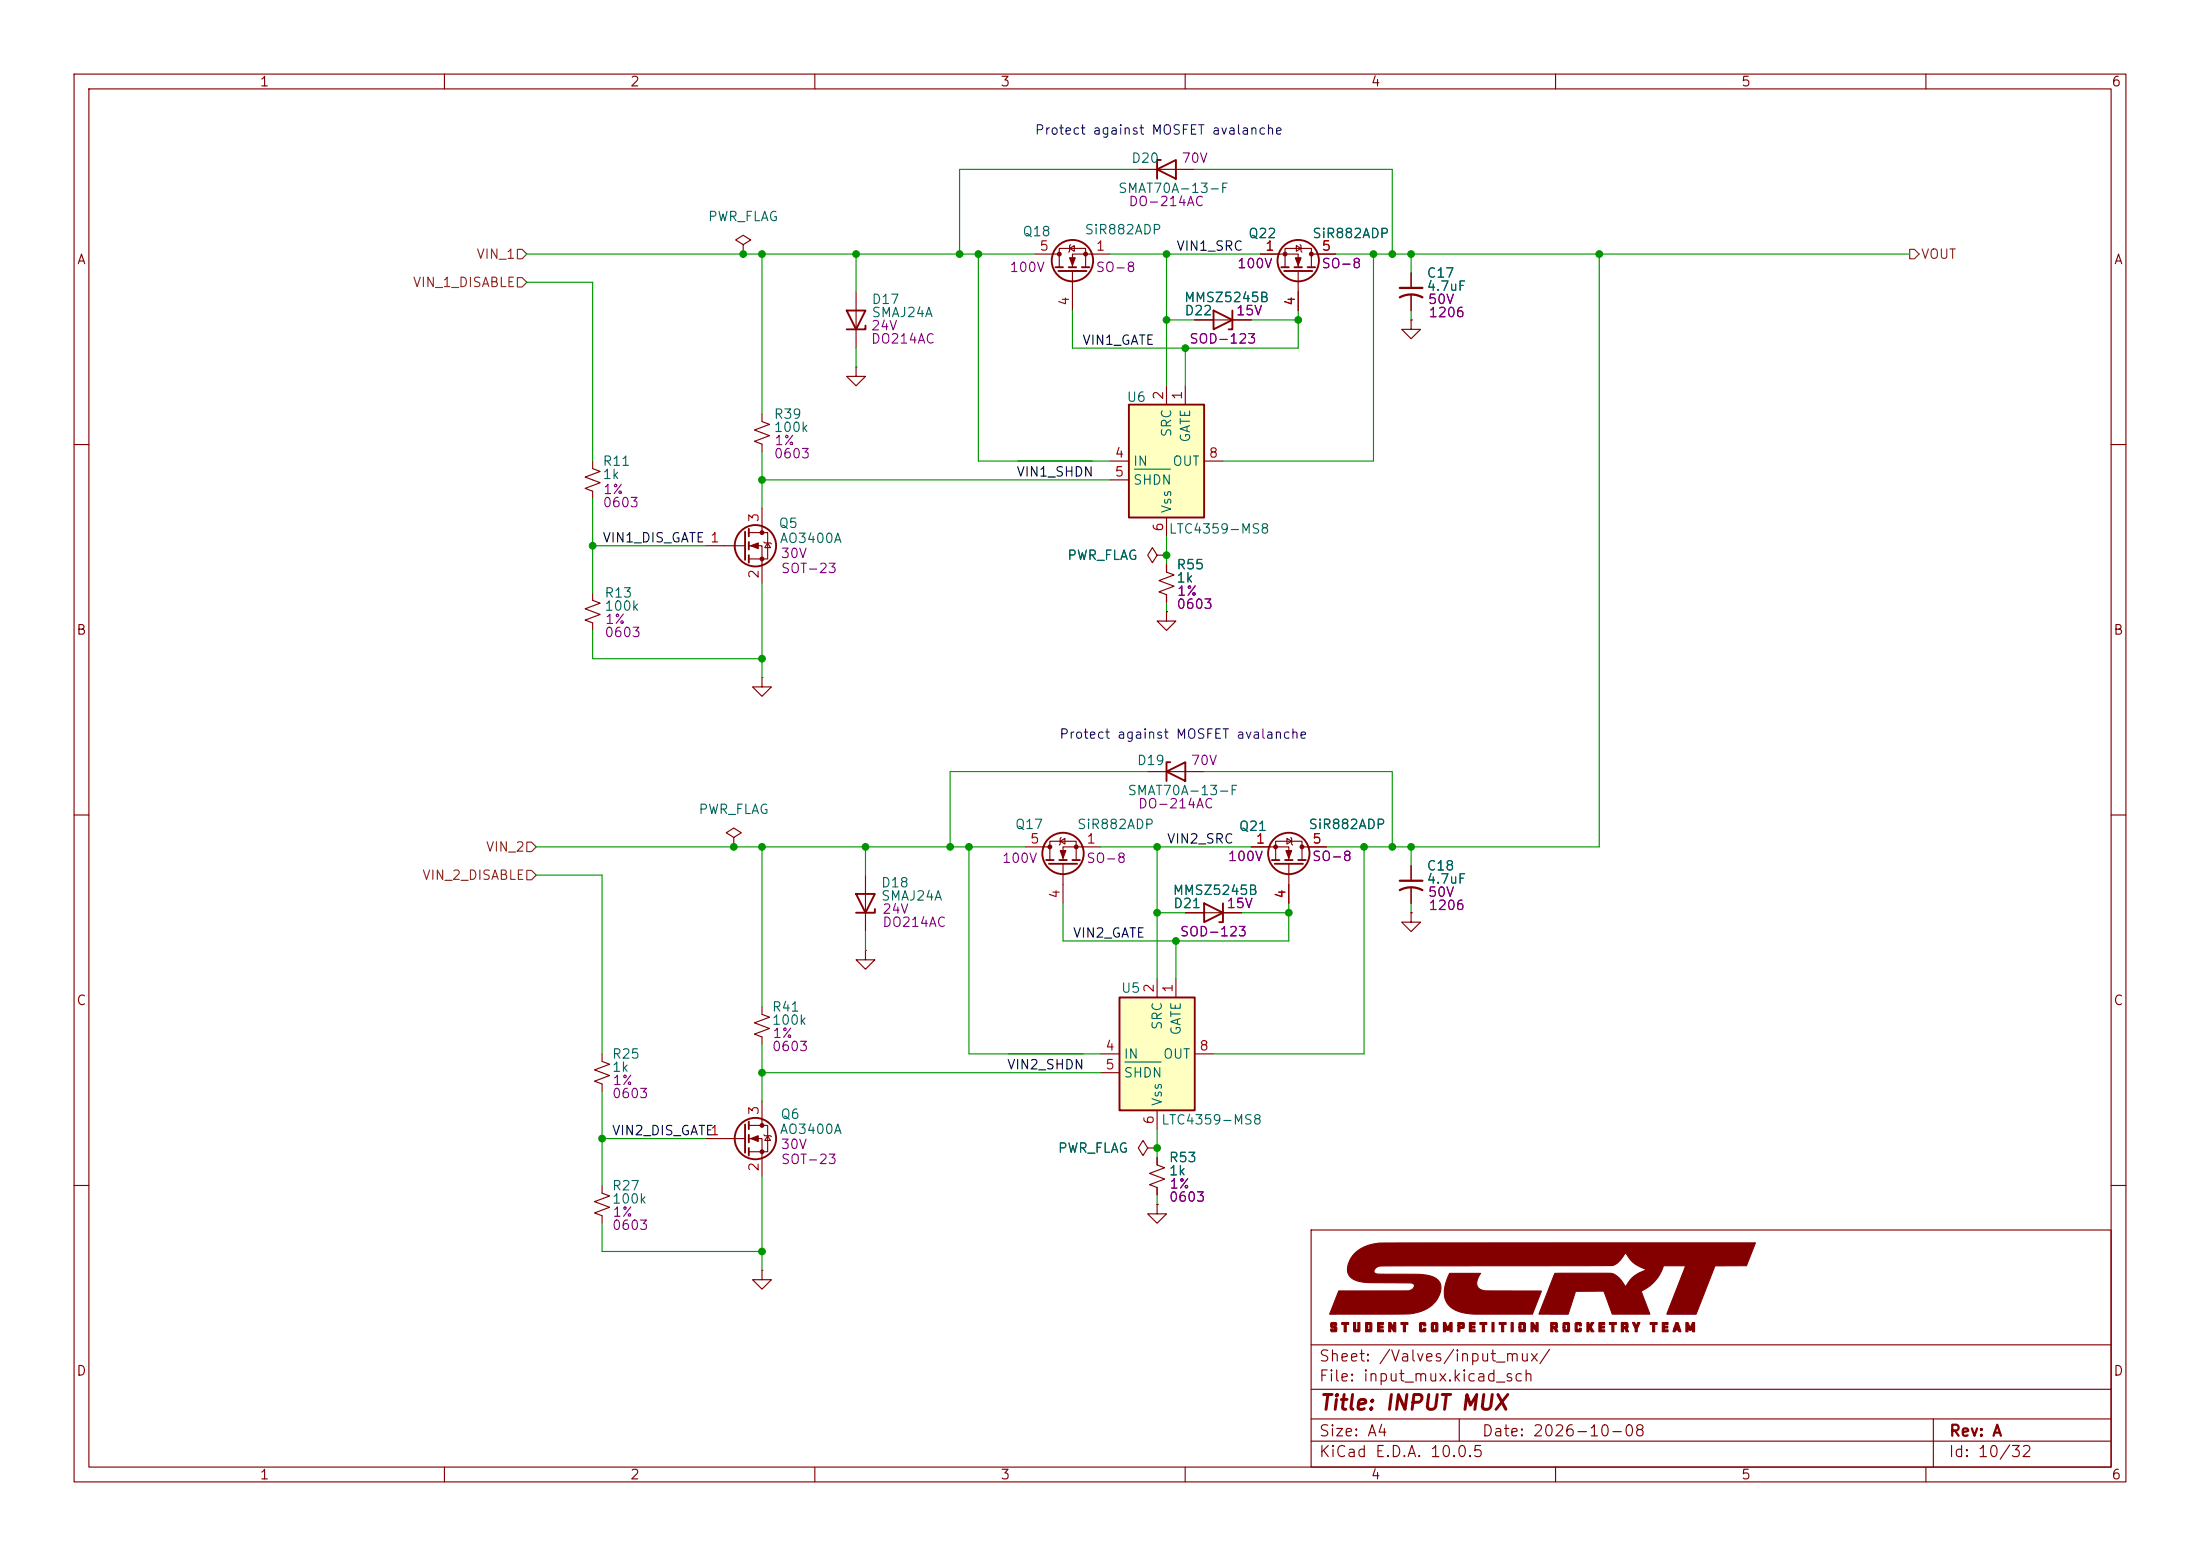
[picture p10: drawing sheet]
<svg xmlns="http://www.w3.org/2000/svg" width="297mm" height="210mm" viewBox="0 0 297 210" stroke-linecap="round" stroke-linejoin="round" font-family="sans-serif">
<g fill="none" stroke="#840000" stroke-width=".15">
<path d="M10 10h277v190h-277zM12 12h273v186h-273zM60 10v2M110 10v2M160 10v2M210 10v2M260 10v2M190.5 36.8v2.1M190.5 39.9v2M10 60h2M285 60h2M10 110h2"/>
<path d="M285 110h2M102.9 135.9v1l1 .4-2 .7 2 .8-2 .8 1 .4v1M10 160h2M177 166h108v32h-108zM285 160h2M60 198v2M110 198v2M160 198v2M177 194.5h108M177 191.5h108M177 187.5h108M177 181.5h108"/>
<path d="M197 191.5v3M210 198v2M260 198v2M261 191.5v6.5"/>
</g>
<g fill="#840000" stroke="#840000" stroke-width=".15">
<path d="M179.7 178.5h.6l.1 .1 .1 .3-.6-.1v.1l.1 .1a.41 .41 0 0 1 .5 .2 .41 .41 0 0 1-.2 .5h-.5l-.2-.1v-.2l.6 .1v-.2h-.1a.42 .42 0 0 1-.5-.3 .42 .42 0 0 1 .1-.5z"/>
<path d="M181.1 178.5h1v.3h-.4v.9h-.2v-.9h-.4z"/>
<path d="M182.7 178.5h.3v1h.3v-1h.3v1.1l-.1 .1h-.7l-.1-.1z"/>
<path d="M184.4 178.5h.7l.1 .1v1l-.1 .1h-.7v-.6h.2v.4h.3v-.7h-.3v.3h-.2z"/>
<path d="M186 178.5h.8v.3h-.5v.2h.4v.2h-.4v.3h.5v.2h-.8z"/>
<path d="M187.5 178.5h.3l.4 .7v-.7h.2v1.2h-.2l-.4-.6-.1 .6h-.2z"/>
<path d="M189.1 178.5h1v.3h-.4v.9h-.2v-.9h-.4z"/>
<path d="M191.8 178.5h.6l.1 .1v.3h-.3v-.1h-.3v.7h.3v-.2h.3v.3l-.1 .1h-.6l-.2-.1v-1z"/>
<path d="M193.3 178.5h.7l.1 .1v1l-.1 .1h-.7l-.1-.1v-.5h.3v.4h.3v-.7h-.3v.3h-.3v-.5z"/>
<path d="M194.9 178.5h.3l.3 .7 .3-.7h.2v1.2h-.2v-.6l-.2 .4h-.3l-.2-.4v.6h-.2z"/>
<path d="M196.8 178.5h.4a.37 .37 0 0 1 .4 .1 .37 .37 0 0 1 .1 .4l-.1 .3h-.5v.4h-.3v-.8h.3v.1h.3v-.2h-.3v.1h-.3z"/>
<path d="M198.4 178.5h.7v.3h-.5v.2h.5v.2h-.5v.3h.5v.2h-.7z"/>
<path d="M199.8 178.5h.9v.3h-.3v.9h-.3v-.9h-.3z"/>
<path d="M201.4 178.5h.3v1.2h-.3z"/>
<path d="M202.4 178.5h.9v.3h-.3v.9h-.3v-.9h-.3z"/>
<path d="M204 178.5h.3v1.2h-.3z"/>
<path d="M205.2 178.5h.6l.1 .1v1l-.1 .1h-.6l-.1-.1v-.5h.2v.4h.4v-.7h-.4v.3h-.2v-.5z"/>
<path d="M206.7 178.5h.3l.4 .7v-.7h.2v1.2h-.2l-.4-.6v.6h-.3z"/>
<path d="M209.4 178.5h.3a.34 .34 0 0 1 .4 0 .34 .34 0 0 1 .2 .4v.3l-.2 .1 .2 .4h-.3l-.2-.4h-.2v.4h-.2v-.8h.2v.1h.4v-.2h-.4v.1h-.2z"/>
<path d="M211.1 178.5h.7l.1 .1v1l-.1 .1h-.7l-.1-.1v-.5h.3v.4h.3v-.7h-.3v.3h-.3v-.5z"/>
<path d="M212.8 178.5h.6l.1 .1v.3h-.3v-.1h-.3v.7h.3v-.2h.3v.3l-.1 .1h-.6l-.2-.1v-1z"/>
<path d="M214.2 178.5h.3v.5l.3-.5h.4l-.4 .6 .4 .6h-.3l-.4-.5v.5h-.3z"/>
<path d="M215.9 178.5h.7v.3h-.5v.2h.5v.2h-.5v.3h.5v.2h-.7z"/>
<path d="M217.3 178.5h.9v.3h-.3v.9h-.3v-.9h-.3z"/>
<path d="M218.9 178.5h.4a.34 .34 0 0 1 .4 0 .34 .34 0 0 1 .1 .4v.3l-.2 .1 .3 .4h-.4l-.2-.4h-.1v.4h-.3v-.8h.3v.1h.3v-.2h-.3v.1h-.3z"/>
<path d="M220.4 178.5h.3l.2 .5 .2-.5h.3l-.4 .8v.4h-.2v-.4z"/>
<path d="M222.8 178.5h.9v.3h-.3v.9h-.3v-.9h-.3z"/>
<path d="M224.4 178.5h.8v.3h-.5v.2h.4v.2h-.4v.3h.5v.2h-.8z"/>
<path d="M226.2 178.5h.3l.4 1.2a.25 .25 0 0 1-.3-.2h-.4a.22 .22 0 0 1-.1 .2 .22 .22 0 0 1-.2 0l.1-.5h.5l-.1-.3-.1 .3h-.3z"/>
<path d="M227.6 178.5h.3l.3 .7 .3-.7h.3v1.2h-.3v-.6l-.2 .4h-.2l-.2-.4v.6h-.3z"/>
<path d="M182.8 169.2a6.3 6.3 0 0 1 4.6-1.4l49.6-.1-1.2 3.1h-4.3l-2.5 6.6h-4l2.6-6.6h-3a5.6 5.6 0 0 1-3 3.5l1.1 3.1h-5l-1.1-2.9a.24 .24 0 0 0-.1-.2 .24 .24 0 0 0-.3 0h-3.5l-1 3.1h-3.9l2.1-5.5h7.6a3.5 3.5 0 0 1 2 1.8 4.6 4.6 0 0 1 2.7-2.3 4.5 4.5 0 0 1-2.7-2.3h-.1a2.78 2.78 0 0 1-1.7 1.7l-31.3 .1a.88 .88 0 0 0-.9 .8 .93 .93 0 0 0 1 .3h3.2a10.5 10.5 0 0 1 3.9 .4 1.67 1.67 0 0 1 .7 2.4 4.7 4.7 0 0 1-4 2.5l-10.8 .1 1.2-3.2h9.4a.69 .69 0 0 0 .8-.9 2.61 2.61 0 0 0-1.6-.2h-4.4a4.5 4.5 0 0 1-2.6-.8 2.26 2.26 0 0 1 .3-2.8z"/>
<path d="M195.7 171.9h4.2a1.52 1.52 0 0 0-.2 2l.3 .2a28.8 28.8 0 0 0 5.2 .1l2.9 .1-1.2 3.1h-5.8a11.3 11.3 0 0 1-4.6-.6 2.92 2.92 0 0 1-1.2-3.9z"/>
</g>
<path d="M189 38.9h3M189 40.1a3.2 3.2 0 0 1 3 0" fill="none" stroke="#840000" stroke-width=".3"/>
<path d="M151.1 134.6h10.2v15.3h-10.2z" fill="#ffffc2"/>
<g fill="none" stroke="#840000" stroke-width=".25">
<path d="M142.5 36.1h1M142.9 36.6h3.8M144.3 36.1h1M146 36.1h1.1M156.2 22.9l2.5-1.3v2.5zM156.7 21.6h-.5v2.5M173 36.1h1M173.4 36.6h3.8M174.8 36.1h1M176.5 36.1h1M114.3 41.9h2.5l-1.2 2.6zM116.8 43.9v.6h-2.5"/>
<path d="M163.8 41.9l2.6 1.3-2.6 1.3zM166.4 41.9v2.6h-.5M100.6 71.8v3.8M101.1 71.4v1M101.1 73.2v1M101.1 74.9v1M171.7 116.1h1M172.1 116.6h3.8M173.5 116.1h1M175.3 116.1h1M151.1 134.6h10.2v15.3h-10.2zM100.6 151.8v3.8"/>
<path d="M101.1 151.4v1M101.1 153.2v1M101.1 154.9v1.1"/>
<circle cx="144.8" cy="35.2" r="2.79"/>
<circle cx="175.3" cy="35.2" r="2.79"/>
<circle cx="102" cy="73.7" r="2.79"/>
<circle cx="174" cy="115.2" r="2.79"/>
<circle cx="102" cy="153.7" r="2.79"/>
</g>
<g fill="none" stroke="#840000" stroke-width=".15">
<path d="M100.3 33l1-.6-1-.6-1 .6 1 .6v1.3M100.3 34.3h.1M115.6 39.4v7.6M139.7 34.3h3.3M143 36.1v-2.6h3.6v2.6M144.4 33.5l.6-.4v.8zM144.5 33l-.1 .1v.8l-.1 .1M144.8 36.6v5.3M149.9 34.3h-5.1v1.8M153.7 22.9h7.6M170.2 34.3h5.1v1.8M173.5 36.1v-2.6h3.5v2.6"/>
<path d="M175 33.1l.6 .4-.6 .4zM175.3 36.6v5.3M175.5 33l.1 .1v.8l.2 .1M177 34.3h3.3M102.9 55.9v1l1 .4-2 .7 2 .8-2 .8 1 .3v1.1M115.6 49.5v1.3h1.2l-1.2 1.3-1.3-1.3h1.3M115.6 49.5h.1M161.3 43.2h7.6M80 62.2v1l1 .4-2 .8 2 .8-2 .7 1 .4v1M95.2 73.7h5.4M101.1 71.9h2.5v3.5h-2.5M101.1 73.7h1.8v5"/>
<path d="M102.9 68.6v3.3M103.1 73.2l.2 .1h.7l.1 .1M103.6 73.3l.4 .6h-.7zM156.2 74.9l-.6-1-.7 1 .7 1 .6-1h1.3M157.5 74.9h.1M80 80v1l1 .4-2 .8 2 .7-2 .8 1 .4v1M102.9 91.4v1.3h1.2l-1.2 1.3-1.3-1.3h1.3M102.9 91.4h.1M168.9 114.3h5.1v1.8M172.2 116.1v-2.6h3.6v2.6M173.7 113.2l.7 .3-.7 .4zM174 116.6v5.3"/>
<path d="M174.2 113l.2 .2v.7l.1 .1M175.8 114.3h3.3M190.5 116.8v2.1M190.5 119.9v2M156.2 132.1v2.5M158.7 132.1v2.5M81.3 142.2v1.1l1 .3-2 .8 2 .8-2 .7 1 .4v1M95.2 153.7h5.4M101.1 151.9h2.5v3.5h-2.5M101.1 153.7h1.8v5.1M102.9 148.6v3.3M103.1 153.2l.2 .1h.7l.1 .1"/>
<path d="M103.6 153.3l.4 .6h-.7zM148.6 142.2h2.5M148.6 144.8h2.5M156.2 149.9v2.5M161.3 142.2h2.5M81.3 160v1l1 .4-2 .8 2 .7-2 .8 1 .4v1"/>
</g>
<path d="M151.9 143.3h4.9" fill="none" stroke="#006464" stroke-width=".15"/>
<g fill="#840000" stroke="#840000" stroke-width=".15">
<path d="M101.3 153.7l1.1-.4v.8z"/>
<path d="M174.9 34.8h.7l-.3 1z"/>
<path d="M173.6 114.8h.8l-.4 1z"/>
<path d="M101.3 73.7l1.1-.4v.7z"/>
<path d="M144.4 34.8h.8l-.4 1z"/>
<circle cx="102.9" cy="151.9" r=".25"/>
<circle cx="102.9" cy="155.4" r=".25"/>
<circle cx="177" cy="34.3" r=".25"/>
<circle cx="173.5" cy="34.3" r=".25"/>
<circle cx="175.8" cy="114.3" r=".25"/>
<circle cx="172.2" cy="114.3" r=".25"/>
<circle cx="102.9" cy="71.9" r=".25"/>
<circle cx="102.9" cy="75.4" r=".25"/>
<circle cx="143" cy="34.3" r=".25"/>
<circle cx="146.6" cy="34.3" r=".25"/>
</g>
<path d="M189 118.9h3M189 120.1a3.2 3.2 0 0 1 3 0" fill="none" stroke="#840000" stroke-width=".3"/>
<path d="M152.4 54.6h10.2v15.3h-10.2z" fill="#ffffc2"/>
<g fill="none" stroke="#840000" stroke-width=".25">
<path d="M152.4 54.6h10.2v15.3h-10.2zM141.2 116.1h1M141.6 116.6h3.8M143 116.1h1M144.8 116.1h1M157.5 104.1l2.5-1.2v2.5zM158 102.9h-.5v2.5M115.6 120.7h2.5l-1.3 2.5zM118.1 122.7v.5h-2.5M162.6 121.9l2.5 1.3-2.5 1.3zM165.1 121.9v2.6h-.5"/>
<circle cx="143.5" cy="115.2" r="2.79"/>
</g>
<g fill="none" stroke="#840000" stroke-width=".15">
<path d="M170.2 34.3h2.5M175.3 39.4v2.5M177.8 34.3h2.5M190.5 36.8v2.1M190.5 39.9v2M157.5 52.1v2.5M160 52.1v2.5M161.3 43.2h2.5M166.4 43.2h2.5M190.5 43.2v1.3h1.3l-1.3 1.2-1.3-1.2h1.3M190.5 43.2h.1M149.9 62.2h2.5"/>
<path d="M149.9 64.8h2.5M157.5 76.2v1l1 .4-2 .8 2 .7-2 .8 1 .4v1M157.5 74.9h.1M157.5 69.9v2.5M162.6 62.2h2.5M157.5 82.6v1.2h1.2l-1.2 1.3-1.3-1.3h1.3M157.5 82.6h.1M99.1 113l1-.6-1-.6-1.1 .6 1.1 .6v1.3M99.1 114.3h.1M116.8 118.1v7.6M138.4 114.3h3.3M141.7 116.1v-2.6h3.6v2.6"/>
<path d="M143.1 113.5l.7-.3v.7zM143.3 113l-.2 .2v.7l-.1 .1M143.5 116.6v5.3M148.6 114.3h-5.1v1.8M154.9 104.1h7.7M168.9 114.3h2.5M174 119.4v2.5M176.5 114.3h2.6M190.5 116.8v2.1M190.5 119.9v2M116.8 128.3v1.2h1.3l-1.3 1.3-1.2-1.3h1.2M116.8 128.3h.1"/>
<path d="M160 123.2h7.6M190.5 123.2v1.3h1.3l-1.3 1.2-1.3-1.2h1.3M190.5 123.2h.1M154.9 154.9l-.6-1-.6 1 .6 1.1 .6-1.1h1.3M156.2 154.9h.1M156.2 156.2v1l1 .4-2 .8 2 .7-2 .8 1 .4v1M102.9 171.5v1.2h1.2l-1.2 1.3-1.3-1.3h1.3M102.9 171.5h.1M156.2 162.6v1.2h1.3l-1.3 1.3-1.3-1.3h1.3M156.2 162.6h.1"/>
</g>
<path d="M153.1 63.3h4.9" fill="none" stroke="#006464" stroke-width=".15"/>
<g fill="#840000" stroke="#840000" stroke-width=".15">
<path d="M143.1 114.8h.8l-.4 1z"/>
<circle cx="141.7" cy="114.3" r=".25"/>
<circle cx="145.3" cy="114.3" r=".25"/>
</g>
<path d="M69.8 33.7h.7l.6 .6-.6 .6h-.7zM69.8 37.5h.7l.6 .6-.6 .6h-.7zM257.8 33.7h.6l.7 .6-.7 .6h-.6zM71.1 113.7h.7l.6 .6-.6 .6h-.7zM71.1 117.5h.7l.6 .6-.6 .6h-.7z" fill="none" stroke="#725600" stroke-width=".15"/>
<path d="M137.4 62.2h10.1M136.1 142.2h10.1" fill="none" stroke="#0f0f0f" stroke-width=".15"/>
<g fill="none" stroke="#009600" stroke-width=".15">
<path d="M71.1 38.1h8.9v24.1M71.1 34.3h68.6M102.9 34.3v21.6M115.6 34.3v5.1M132.1 34.3v27.9h17.8M149.9 34.3h20.3M153.7 22.9h-24.2v11.4M157.5 34.3v17.8M161.3 22.9h26.7v11.4M180.3 34.3h77.5M185.4 34.3v27.9h-20.3M190.5 34.3v2.5"/>
<path d="M215.9 34.3v80h-36.8M115.6 47v2.5M144.8 41.9v5.1h30.5v-5.1M157.5 43.2h3.8M160 47v5.1M168.9 43.2h6.4M190.5 41.9v1.3M80 67.3v12.7M80 73.7h15.2M102.9 61v7.6M102.9 78.7v12.7M102.9 64.8h47"/>
<path d="M157.5 72.4v3.8M80 85.1v3.8h22.9M157.5 81.3v1.3M72.4 114.3h66M72.4 118.1h8.9v24.1M102.9 114.3v21.6M116.8 114.3v3.8M130.8 114.3v27.9h17.8M148.6 114.3h20.3M154.9 104.1h-26.6v10.2M156.2 114.3v17.8M162.6 104.1h25.4v10.2"/>
<path d="M184.1 114.3v27.9h-20.3M190.5 114.3v2.5M116.8 125.7v2.6M143.5 121.9v5.1h30.5v-5.1M156.2 123.2h3.8M158.7 127v5.1M167.6 123.2h6.4M190.5 121.9v1.3M81.3 147.3v12.7M81.3 153.7h13.9M102.9 141v7.6M102.9 158.8v12.7"/>
<path d="M102.9 144.8h45.7M156.2 152.4v3.8M81.3 165.1v3.8h21.6M156.2 161.3v1.3"/>
</g>
<g fill="#009600" stroke="#009600" stroke-width=".14">
<circle cx="157.5" cy="34.3" r=".46"/>
<circle cx="175.3" cy="43.2" r=".46"/>
<circle cx="102.9" cy="64.8" r=".46"/>
<circle cx="130.8" cy="114.3" r=".46"/>
<circle cx="102.9" cy="114.3" r=".46"/>
<circle cx="102.9" cy="88.9" r=".46"/>
<circle cx="99.1" cy="114.3" r=".46"/>
<circle cx="80" cy="73.7" r=".46"/>
<circle cx="81.3" cy="153.7" r=".46"/>
<circle cx="157.5" cy="74.9" r=".46"/>
<circle cx="156.2" cy="114.3" r=".46"/>
<circle cx="215.9" cy="34.3" r=".46"/>
<circle cx="185.4" cy="34.3" r=".46"/>
<circle cx="190.5" cy="114.3" r=".46"/>
<circle cx="188" cy="34.3" r=".46"/>
<circle cx="190.5" cy="34.3" r=".46"/>
<circle cx="160" cy="47" r=".46"/>
<circle cx="157.5" cy="43.2" r=".46"/>
<circle cx="184.1" cy="114.3" r=".46"/>
<circle cx="188" cy="114.3" r=".46"/>
<circle cx="102.9" cy="144.8" r=".46"/>
<circle cx="102.9" cy="168.9" r=".46"/>
<circle cx="156.2" cy="154.9" r=".46"/>
<circle cx="174" cy="123.2" r=".46"/>
<circle cx="116.8" cy="114.3" r=".46"/>
<circle cx="128.3" cy="114.3" r=".46"/>
<circle cx="156.2" cy="123.2" r=".46"/>
<circle cx="158.7" cy="127" r=".46"/>
<circle cx="102.9" cy="34.3" r=".46"/>
<circle cx="115.6" cy="34.3" r=".46"/>
<circle cx="129.5" cy="34.3" r=".46"/>
<circle cx="132.1" cy="34.3" r=".46"/>
<circle cx="100.3" cy="34.3" r=".46"/>
</g>
<text font-size="2" fill="#840000" x="178" y="190.8">Title: INPUT MUX</text>
<g font-size="1.5" fill="#840000">
<text x="178" y="184.1">Sheet: /Valves/input_mux/</text>
<text x="178" y="186.8">File: input_mux.kicad_sch</text>
<text x="178" y="197">KiCad E.D.A. 10.0.5</text>
<text x="178" y="194.2">Size: A4</text>
<text x="200" y="194.2">Date: 2026-10-08</text>
<text x="263" y="197">Id: 10/32</text>
<text x="263" y="194.2">Rev: A</text>
</g>
<g font-size="1.3" fill="#840000">
<text x="35" y="12">1</text>
<text x="85" y="12">2</text>
<text x="135" y="12">3</text>
<text x="185" y="12">4</text>
<text x="235" y="12">5</text>
<text x="285" y="12">6</text>
<text x="10.3" y="36">A</text>
<text x="285.3" y="36">A</text>
<text x="10.2" y="86">B</text>
<text x="285.2" y="86">B</text>
<text x="10.2" y="136">C</text>
<text x="285.2" y="136">C</text>
<text x="10.2" y="186">D</text>
<text x="285.2" y="186">D</text>
<text x="35" y="200">1</text>
<text x="85" y="200">2</text>
<text x="135" y="200">3</text>
<text x="185" y="200">4</text>
<text x="235" y="200">5</text>
<text x="285" y="200">6</text>
</g>
<g font-size="1.3" fill="#0000c2">
<text x="139.6" y="18.5">Protect against MOSFET avalanche</text>
<text x="142.9" y="100">Protect against MOSFET avalanche</text>
</g>
<g font-size="1.3" fill="#006464">
<text x="152.6" y="22.3">D20</text>
<text x="150.9" y="26.4">SMAT70A-13-F</text>
<text x="95.5" y="30.2">PWR_FLAG</text>
<text x="138" y="32.2">Q18</text>
<text x="146.3" y="32">SiR882ADP</text>
<text x="168.4" y="32.5">Q22</text>
<text x="177.1" y="32.5">SiR882ADP</text>
<text x="117.6" y="41.3">D17</text>
<text x="159.8" y="41.1">MMSZ5245B</text>
<text x="192.5" y="37.8">C17</text>
<text x="192.5" y="39.6">4.7uF</text>
<text x="117.6" y="43.1">SMAJ24A</text>
<text x="159.8" y="42.9">D22</text>
<text x="104.4" y="56.8">R39</text>
<text x="104.4" y="58.6">100k</text>
<text x="152" y="54.6">U6</text>
<text x="158.4" y="59.1" transform="rotate(-90 158.4 59.1)">SRC</text>
<text x="161" y="59.8" transform="rotate(-90 161 59.8)">GATE</text>
<text x="81.3" y="63.2">R11</text>
<text x="81.3" y="65">1k</text>
<text x="152.9" y="63.2">IN</text>
<text x="152.9" y="65.7">SHDN</text>
<text x="158.2" y="63.2">OUT</text>
<text x="105" y="71.6">Q5</text>
<text x="158.4" y="69.4" transform="rotate(-90 158.4 69.4)">Vss</text>
<text x="105.2" y="73.6">AO3400A</text>
<text x="144" y="75.9">PWR_FLAG</text>
<text x="157.7" y="72.3">LTC4359-MS8</text>
<text x="158.7" y="77.2">R55</text>
<text x="81.5" y="81">R13</text>
<text x="81.5" y="82.8">100k</text>
<text x="158.7" y="78.9">1k</text>
<text x="152.1" y="107.6">SMAT70A-13-F</text>
<text x="153.4" y="103.6">D19</text>
<text x="94.2" y="110.2">PWR_FLAG</text>
<text x="136.9" y="112.2">Q17</text>
<text x="145.3" y="112.2">SiR882ADP</text>
<text x="167.2" y="112.5">Q21</text>
<text x="176.6" y="112.2">SiR882ADP</text>
<text x="192.5" y="117.8">C18</text>
<text x="192.5" y="119.6">4.7uF</text>
<text x="118.9" y="120.1">D18</text>
<text x="118.9" y="121.9">SMAJ24A</text>
<text x="158.2" y="121.1">MMSZ5245B</text>
<text x="158.3" y="122.9">D21</text>
<text x="104.1" y="136.9">R41</text>
<text x="151.3" y="134.3">U5</text>
<text x="82.5" y="143.2">R25</text>
<text x="104.1" y="138.6">100k</text>
<text x="151.6" y="143.2">IN</text>
<text x="156.9" y="143.2">OUT</text>
<text x="157.2" y="139.1" transform="rotate(-90 157.2 139.1)">SRC</text>
<text x="159.7" y="139.8" transform="rotate(-90 159.7 139.8)">GATE</text>
<text x="82.5" y="145">1k</text>
<text x="151.6" y="145.7">SHDN</text>
<text x="157.2" y="149.4" transform="rotate(-90 157.2 149.4)">Vss</text>
<text x="105.2" y="153.4">AO3400A</text>
<text x="105.3" y="151.3">Q6</text>
<text x="142.7" y="155.9">PWR_FLAG</text>
<text x="156.7" y="152.1">LTC4359-MS8</text>
<text x="82.5" y="161">R27</text>
<text x="157.7" y="157.2">R53</text>
<text x="157.7" y="159">1k</text>
<text x="82.5" y="162.8">100k</text>
</g>
<g font-size="1.3" fill="#840084">
<text x="159.4" y="22.3">70V</text>
<text x="152.3" y="28.1">DO-214AC</text>
<text x="136.2" y="37">100V</text>
<text x="147.8" y="37">SO-8</text>
<text x="166.9" y="36.5">100V</text>
<text x="178.3" y="36.5">SO-8</text>
<text x="192.7" y="41.3">50V</text>
<text x="117.5" y="44.9">24V</text>
<text x="117.5" y="46.7">DO214AC</text>
<text x="160.5" y="46.7">SOD-123</text>
<text x="166.8" y="42.9">15V</text>
<text x="192.8" y="43.1">1206</text>
<text x="104.4" y="62.2">0603</text>
<text x="104.5" y="60.4">1%</text>
<text x="81.3" y="68.8">0603</text>
<text x="81.3" y="67">1%</text>
<text x="105.3" y="75.6">30V</text>
<text x="105.3" y="77.7">SOT-23</text>
<text x="158.7" y="82.5">0603</text>
<text x="158.8" y="80.7">1%</text>
<text x="81.5" y="86.3">0603</text>
<text x="81.6" y="84.5">1%</text>
<text x="160.7" y="103.6">70V</text>
<text x="153.5" y="109.4">DO-214AC</text>
<text x="135.2" y="116.8">100V</text>
<text x="146.6" y="116.8">SO-8</text>
<text x="165.7" y="116.5">100V</text>
<text x="177" y="116.5">SO-8</text>
<text x="119" y="123.6">24V</text>
<text x="119" y="125.4">DO214AC</text>
<text x="165.5" y="122.9">15V</text>
<text x="192.7" y="121.4">50V</text>
<text x="192.8" y="123.1">1206</text>
<text x="159.2" y="126.7">SOD-123</text>
<text x="104.1" y="142.2">0603</text>
<text x="104.2" y="140.4">1%</text>
<text x="82.5" y="148.5">0603</text>
<text x="82.6" y="146.8">1%</text>
<text x="105.3" y="155.4">30V</text>
<text x="105.3" y="157.4">SOT-23</text>
<text x="157.8" y="160.7">1%</text>
<text x="82.5" y="166.3">0603</text>
<text x="82.6" y="164.5">1%</text>
<text x="157.7" y="162.5">0603</text>
</g>
<g font-size="1.3" fill="#725600">
<text x="64.2" y="35.3">VIN_1</text>
<text x="259.2" y="35.3">VOUT</text>
<text x="55.6" y="39.1">VIN_1_DISABLE</text>
<text x="56.9" y="119.1">VIN_2_DISABLE</text>
<text x="65.5" y="115.3">VIN_2</text>
</g>
<g font-size="1.3" fill="#a90000">
<text x="140.2" y="34.2">5</text>
<text x="147.9" y="34.2">1</text>
<text x="170.7" y="34.2">1</text>
<text x="178.3" y="34.2">5</text>
<text x="144.6" y="41.4" transform="rotate(-90 144.6 41.4)">4</text>
<text x="175.1" y="41.4" transform="rotate(-90 175.1 41.4)">4</text>
<text x="157.3" y="54.1" transform="rotate(-90 157.3 54.1)">2</text>
<text x="159.9" y="54.1" transform="rotate(-90 159.9 54.1)">1</text>
<text x="150.4" y="62.1">4</text>
<text x="150.4" y="64.6">5</text>
<text x="163.1" y="62.1">8</text>
<text x="102.7" y="70.6" transform="rotate(-90 102.7 70.6)">3</text>
<text x="157.3" y="71.9" transform="rotate(-90 157.3 71.9)">6</text>
<text x="102.7" y="78.2" transform="rotate(-90 102.7 78.2)">2</text>
<text x="139" y="114.2">5</text>
<text x="146.6" y="114.2">1</text>
<text x="169.4" y="114.2">1</text>
<text x="177.1" y="114.2">5</text>
<text x="143.4" y="121.4" transform="rotate(-90 143.4 121.4)">4</text>
<text x="173.9" y="121.4" transform="rotate(-90 173.9 121.4)">4</text>
<text x="156.1" y="134.1" transform="rotate(-90 156.1 134.1)">2</text>
<text x="158.6" y="134.1" transform="rotate(-90 158.6 134.1)">1</text>
<text x="149.1" y="142.1">4</text>
<text x="161.8" y="142.1">8</text>
<text x="149.1" y="144.6">5</text>
<text x="95.8" y="153.5">1</text>
<text x="102.7" y="150.6" transform="rotate(-90 102.7 150.6)">3</text>
<text x="156.1" y="151.9" transform="rotate(-90 156.1 151.9)">6</text>
<text x="102.7" y="158.2" transform="rotate(-90 102.7 158.2)">2</text>
</g>
<g font-size="1.3" fill="#0f0f0f">
<text x="158.7" y="34.2">VIN1_SRC</text>
<text x="146" y="46.9">VIN1_GATE</text>
<text x="137.1" y="64.6">VIN1_SHDN</text>
<text x="81.3" y="73.5">VIN1_DIS_GATE 1</text>
<text x="157.5" y="114.2">VIN2_SRC</text>
<text x="144.8" y="126.9">VIN2_GATE</text>
<text x="135.9" y="144.7">VIN2_SHDN</text>
<text x="82.5" y="153.5">VIN2_DIS_GATE</text>
</g>
</svg>
